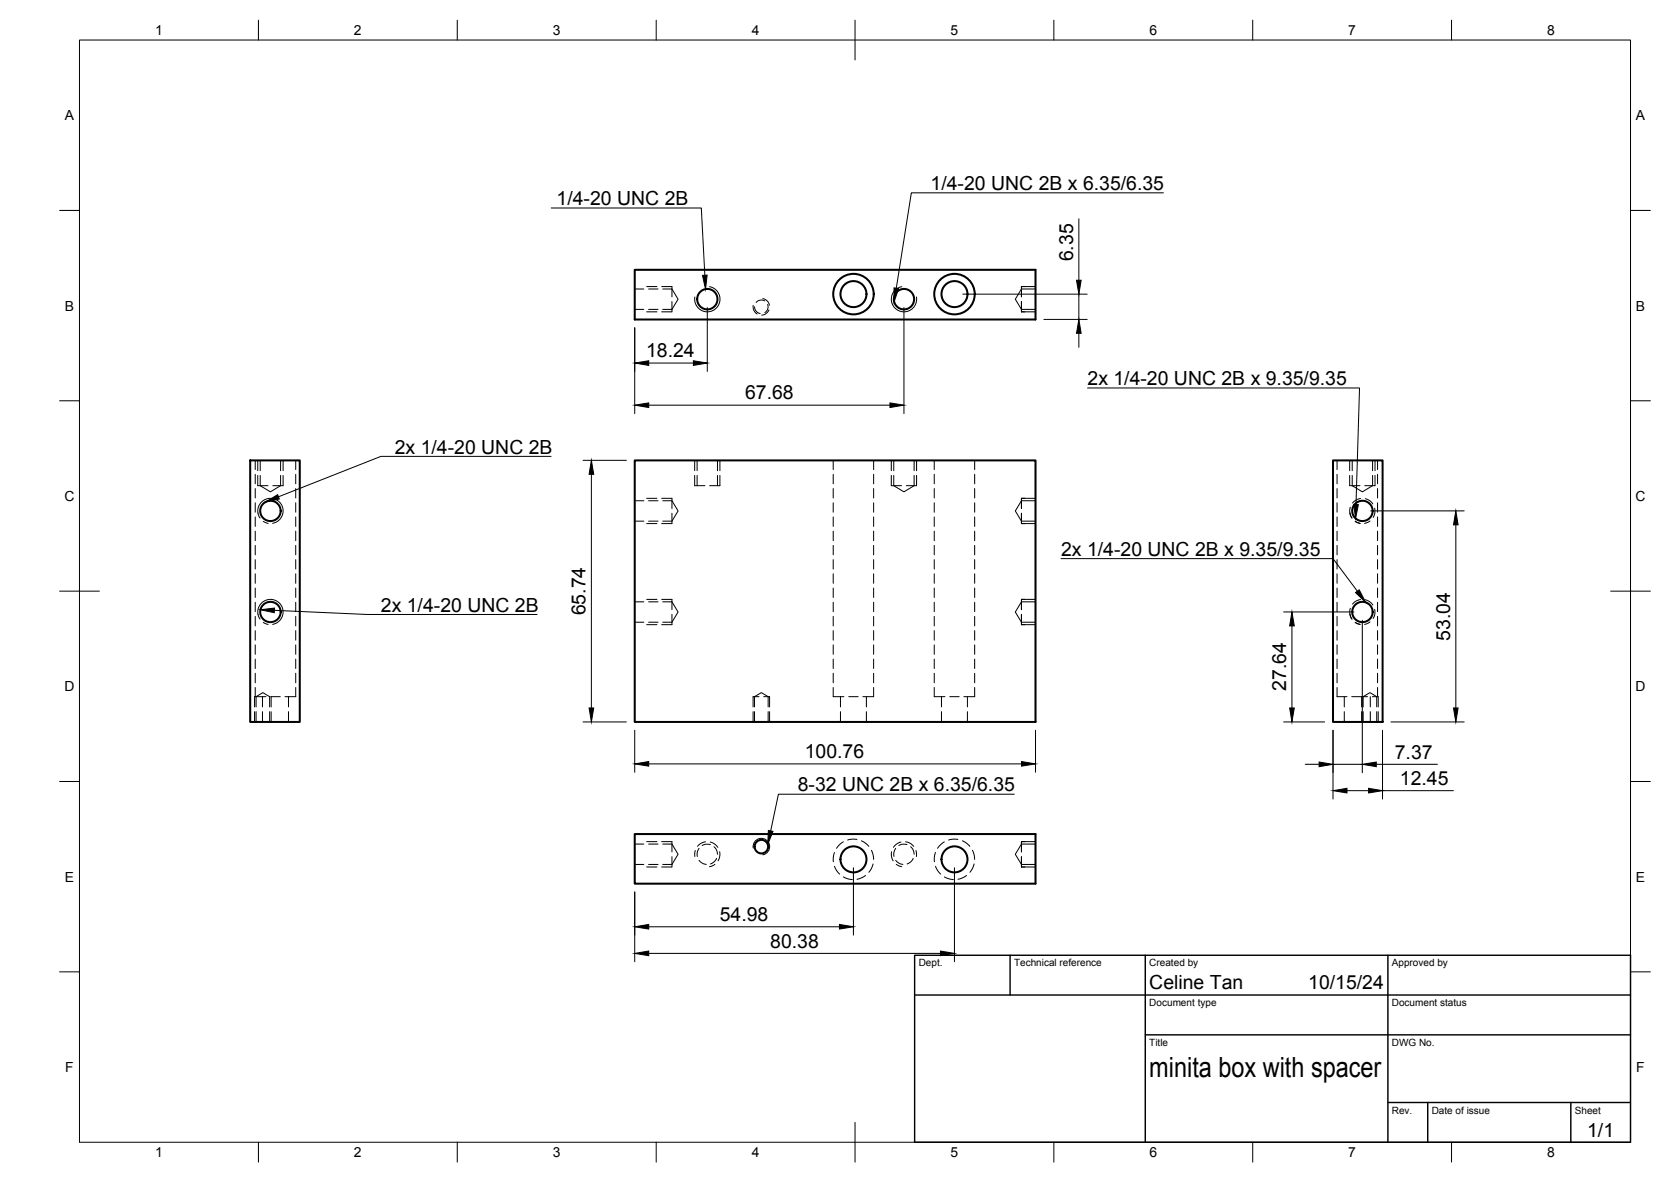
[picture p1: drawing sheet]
<svg xmlns="http://www.w3.org/2000/svg" width="420mm" height="297mm" viewBox="0 0 420 297" stroke-linecap="round" stroke-linejoin="round" font-family="sans-serif">
<!-- layer: Visible -->
<g fill="none" stroke="#000" stroke-width=".51">
<path d="M159.6 67.8h100.8v12.5h-100.8zM62.9 115.7h12.5v65.7h-12.5zM159.6 115.7h100.8v65.7h-100.8zM335.2 115.7h12.4v65.7h-12.4zM159.6 209.6h100.8v12.5h-100.8z"/>
<circle cx="177.9" cy="75.2" r="2.56"/>
<circle cx="214.6" cy="73.9" r="5.1"/>
<circle cx="214.6" cy="73.9" r="3.3"/>
<circle cx="227.3" cy="75.2" r="2.56"/>
<circle cx="240" cy="73.9" r="5.1"/>
<circle cx="240" cy="73.9" r="3.3"/>
<circle cx="68" cy="128.4" r="2.56"/>
<circle cx="342.6" cy="128.4" r="2.56"/>
<circle cx="68" cy="153.8" r="2.56"/>
<circle cx="342.6" cy="153.8" r="2.56"/>
<circle cx="191.4" cy="212.8" r="1.7"/>
<circle cx="214.6" cy="216" r="3.3"/>
<circle cx="240" cy="216" r="3.3"/>
</g>
<!-- layer: Hidden -->
<g fill="none" stroke="#000" stroke-width=".25">
<path d="M159.6 72.6h2.3M159.6 77.8h2.3M163.1 72.6h2.4M163.1 77.8h2.4M166.6 72.6h2.4l1.5 2.6-1.5 2.6h-2.4M169 72v2.6M169 75.8v2.6M189.7 77.1a1.75 1.75 0 0 0 1.4 1.7M192.3 75.6a1.71 1.71 0 0 0-2.2 .4M193 76.5a1.72 1.72 0 0 1-.7 2.1M256.8 72v2.6M256.8 75.8v2.6"/>
<path d="M260.4 72.6h-3.6l-1.5 2.6 1.5 2.6h3.6M64.2 115.7v2.3M64.2 119.2v2.4M65.4 119.5v2.6l2.6 1.5 2.5-1.5v-2.6M65.4 115.7v2.6M70.5 115.7v2.6M74.4 115.7v2.3M74.4 119.2v2.4M175.3 115.7v2.6M175.3 119.5v2.6M180.4 115.7v2.6M180.4 119.5v2.6"/>
<path d="M209.5 115.7v2.3M209.5 119.2v2.4M219.7 115.7v2.3M219.7 119.2v2.4M224.7 119.5v2.6l2.6 1.5 2.5-1.5v-2.6M224.7 115.7v2.6M229.8 115.7v2.6M234.9 115.7v2.3M234.9 119.2v2.4M245.1 115.7v2.3M245.1 119.2v2.4M336.2 115.7v2.3"/>
<path d="M336.2 119.2v2.4M340 119.5v2.6l2.6 1.5 2.5-1.5v-2.6M340 115.7v2.6M345.1 115.7v2.6M346.4 115.7v2.3M346.4 119.2v2.4M64.2 122.8v2.3M64.2 126.4v2.3M64.2 129.9v2.4M64.2 133.5v2.4M64.2 137.1v2.3M64.8 122.1h2.6"/>
<path d="M68.6 122.1h2.6M74.4 122.8v2.3M74.4 126.4v2.3M74.4 129.9v2.4M74.4 133.5v2.4M74.4 137.1v2.3M159.6 125.8h2.3M159.6 131h2.3M163.1 125.8h2.4M163.1 131h2.4M166.6 125.8h2.4l1.5 2.6-1.5 2.6h-2.4M169 125.2v2.6"/>
<path d="M169 129v2.6M174.7 122.1h2.5M178.4 122.1h2.6M209.5 122.8v2.3M209.5 126.4v2.3M209.5 129.9v2.4M209.5 133.5v2.4M209.5 137.1v2.3M219.7 122.8v2.3M219.7 126.4v2.3M219.7 129.9v2.4M219.7 133.5v2.4"/>
<path d="M219.7 137.1v2.3M224.1 122.1h2.6M227.9 122.1h2.6M234.9 122.8v2.3M234.9 126.4v2.3M234.9 129.9v2.4M234.9 133.5v2.4M234.9 137.1v2.3M245.1 122.8v2.3M245.1 126.4v2.3M245.1 129.9v2.4M245.1 133.5v2.4"/>
<path d="M245.1 137.1v2.3M256.8 125.2v2.6M256.8 129v2.6M260.4 125.8h-3.6l-1.5 2.6 1.5 2.6h3.6M336.2 122.8v2.3M336.2 126.4v2.3M336.2 129.9v2.4M336.2 133.5v2.4M336.2 137.1v2.3M339.4 122.1h2.5M343.2 122.1h2.5M346.4 122.8v2.3"/>
<path d="M346.4 126.4v2.3M346.4 129.9v2.4M346.4 133.5v2.4M346.4 137.1v2.3M64.2 140.6v2.4M64.2 144.2v2.4M64.2 147.8v2.3M64.2 151.3v2.4M64.2 154.9v2.4M64.2 158.5v2.4M74.4 140.6v2.4M74.4 144.2v2.4"/>
<path d="M74.4 147.8v2.3M74.4 151.3v2.4M74.4 154.9v2.4M74.4 158.5v2.4M159.6 151.2h2.3M159.6 156.4h2.3M163.1 151.2h2.4M163.1 156.4h2.4M166.6 151.2h2.4l1.5 2.6-1.5 2.6h-2.4M169 150.6v2.6M169 154.4v2.6M209.5 140.6v2.4"/>
<path d="M209.5 144.2v2.4M209.5 147.8v2.3M209.5 151.3v2.4M209.5 154.9v2.4M209.5 158.5v2.4M219.7 140.6v2.4M219.7 144.2v2.4M219.7 147.8v2.3M219.7 151.3v2.4M219.7 154.9v2.4M219.7 158.5v2.4M234.9 140.6v2.4"/>
<path d="M234.9 144.2v2.4M234.9 147.8v2.3M234.9 151.3v2.4M234.9 154.9v2.4M234.9 158.5v2.4M245.1 140.6v2.4M245.1 144.2v2.4M245.1 147.8v2.3M245.1 151.3v2.4M245.1 154.9v2.4M245.1 158.5v2.4M256.8 150.6v2.6"/>
<path d="M256.8 154.4v2.6M260.4 151.2h-3.6l-1.5 2.6 1.5 2.6h3.6M336.2 140.6v2.4M336.2 144.2v2.4M336.2 147.8v2.3M336.2 151.3v2.4M336.2 154.9v2.4M336.2 158.5v2.4M346.4 140.6v2.4M346.4 144.2v2.4M346.4 147.8v2.3M346.4 151.3v2.4"/>
<path d="M346.4 154.9v2.4M346.4 158.5v2.4M64 175.1h.2M64.2 175.1h2.7M64.2 162.1v2.3M64.2 165.6v2.4M64.2 169.2v2.4M64.2 172.8v2.3M64.4 177.7v-2.6l1.7-1 1.7 1v2.6M64.4 178.8v2.6M66 175.1v2.6M66 178.8v2.6"/>
<path d="M67.8 178.8v2.6M68.1 175.1h2.4M72.5 175.1v2.6M72.5 178.8v2.6M74.4 172.8v2.3h-2.8M74.4 162.1v2.3M74.4 165.6v2.4M74.4 169.2v2.4M189.4 175.1h1.4M189.7 177.7v-2.6l1.7-1 1.7 1v2.6M189.7 178.8v2.6M192 175.1h1.5"/>
<path d="M193.1 178.8v2.6M209.5 172.8v2.3h2.7M209.5 162.1v2.3M209.5 165.6v2.4M209.5 169.2v2.4M211.3 175.1v2.6M211.3 178.8v2.6M213.4 175.1h2.4M217.8 175.1v2.6M217.8 178.8v2.6M219.7 172.8v2.3h-2.7M219.7 162.1v2.3"/>
<path d="M219.7 165.6v2.4M219.7 169.2v2.4M234.9 172.8v2.3h2.7M234.9 162.1v2.3M234.9 165.6v2.4M234.9 169.2v2.4M236.7 175.1v2.6M236.7 178.8v2.6M238.8 175.1h2.4M243.2 175.1v2.6M243.2 178.8v2.6M245.1 172.8v2.3h-2.7"/>
<path d="M245.1 162.1v2.3M245.1 165.6v2.4M245.1 169.2v2.4M336.2 172.8v2.3h2.5M336.2 162.1v2.3M336.2 165.6v2.4M336.2 169.2v2.4M338 175.1v2.6M338 178.8v2.6M339.9 175.1h4M342.8 177.7v-2.6l1.7-1 1.7 1v2.6M342.8 178.8v2.6"/>
<path d="M344.6 175.1v2.6M344.6 178.8v2.6M345.1 175.1h1.4M346.2 178.8v2.6M346.4 162.1v2.3M346.4 165.6v2.4M346.4 169.2v2.4M346.4 172.8v2.3M159.6 212.1h2.3M159.6 217.2h2.3M163.1 212.1h2.4M163.1 217.2h2.4"/>
<path d="M166.6 212.1h2.4l1.5 2.6-1.5 2.5h-2.4M169 211.5v2.6M169 215.3v2.6M175.8 213.2l-.4 .8-.1 1.2M175.8 216.2l1 .9 .8 .1M178.6 212.2h-1.3l-.7 .3M179.5 212.8l.5 .6 .4 1.3M180.2 215.7l-.8 1-.8 .4M209.8 214.2l-.3 1.4v1M209.8 217.7l.5 1 .8 1M212 211.6l-.8 .6-.9 1M215.5 211l-1.4-.1-1 .2"/>
<path d="M216.6 211.3l1.1 .7 .8 .7M219.1 213.7l.4 1 .2 1.3M219.5 217.1l-.5 1.3-.5 .8M225.2 213.2l-.4 .8v1.2M225.2 216.2l1.1 .9 .7 .1M228.1 212.2h-1.4l-.7 .3M229 212.8l.5 .6 .3 1.3M229.6 215.7l-.7 1-.8 .4M235.2 214.2l-.3 1.4v1M235.2 217.7l.5 1 .8 1M237.4 211.6l-.8 .6-.9 1M240.9 211l-1.4-.1-1 .2"/>
<path d="M242 211.3l1.2 .7 .7 .7M244.5 213.7l.4 1 .2 1.3M244.9 217.1l-.5 1.3-.5 .8M256.8 211.5v2.6M256.8 215.3v2.6M260.4 212.1h-3.6l-1.5 2.6 1.5 2.5h3.6M212.1 220.4l1.3 .5 .9 .1M217.6 220l-1 .6-1.1 .4M237.5 220.4l1.4 .5 .8 .1M243 220l-1 .6-1.1 .4"/>
</g>
<!-- layer: Hidden Narrow -->
<g fill="none" stroke="#000" stroke-width=".25">
<path d="M162.6 72h2.6M162.6 78.4h2.6M166.4 72h2.6M166.4 78.4h2.6M189.4 76.7l.1 1.2 .9 1M191.8 75l1.1 .6 .6 1.1M193.4 77.9l-.8 .9-1.1 .4M256.8 72h3.6M256.8 78.4h3.6M64.8 115.7v2.6M64.8 119.5v2.6M71.2 115.7v2.6"/>
<path d="M71.2 119.5v2.6M174.7 115.7v2.6M174.7 119.5v2.6M181 115.7v2.6M181 119.5v2.6M224.1 115.7v2.6M224.1 119.5v2.6M230.5 115.7v2.6M230.5 119.5v2.6M339.4 115.7v2.6M339.4 119.5v2.6M345.7 115.7v2.6"/>
<path d="M345.7 119.5v2.6M64.9 129l.5 1.2M66.2 131l1.2 .5M162.6 125.2h2.6M162.6 131.6h2.6M166.4 125.2h2.6M166.4 131.6h2.6M256.8 125.2h3.6M256.8 131.6h3.6M339.5 127.5l-.1 1.5 .5 1.2M340.8 131l1.2 .5M342.1 125.3l-.9 .2-1.1 .9"/>
<path d="M343.3 125.3l.8 .4 1.1 .9M344.5 130.9l-1.4 .6M345.7 127.7v1l-.4 1.3M64.9 154.4l.5 1.2M66.2 156.4l1.2 .5M162.6 150.6h2.6M162.6 157h2.6M166.4 150.6h2.6M166.4 157h2.6M256.8 150.6h3.6M256.8 157h3.6M339.5 152.9l-.1 1.5 .5 1.2"/>
<path d="M340.8 156.4l1.2 .5M342.1 150.7l-.9 .2-1.1 .9M343.3 150.7l1.3 .6 .6 .7M344.5 156.3l-1.4 .6M345.7 153.1v1l-.4 1.3M64 175.1v2.6M64 178.8v2.6M68.2 175.1v2.6M68.2 178.8v2.6M189.4 175.1v2.6M189.4 178.8v2.6M193.5 175.1v2.6"/>
<path d="M193.5 178.8v2.6M342.4 175.1v2.6M342.4 178.8v2.6M346.5 175.1v2.6M346.5 178.8v2.6M162.6 211.5h2.6M162.6 217.9h2.6M166.4 211.5h2.6M166.4 217.9h2.6M174.8 213.7l-.1 1.6M177.4 211.5l-.9 .3-1.1 .9M178.6 211.6l1.3 .6 .6 .7"/>
<path d="M179.8 217.2l-1.4 .6M181 214l-.1 1.5-.3 .8M224.2 214v1.5l.4 .8M225.4 217.2l1.3 .6M226.5 211.6l-.8 .3-1.1 1M227.7 211.5l1 .3 1 .9M230.3 213.7l.1 1.6M256.8 211.5h3.6M256.8 217.9h3.6"/>
</g>
<!-- layer: Visible Narrow -->
<path d="M178.4 72a3.2 3.2 0 0 1 2.6 3.7 3.2 3.2 0 0 1-3.7 2.6 3.2 3.2 0 0 1-2.6-3.7M226.7 72a3.2 3.2 0 0 0-2.5 3.7 3.2 3.2 0 0 0 3.7 2.6 3.2 3.2 0 0 0 2.5-3.7M64.9 128.9a3.2 3.2 0 0 1 2.5-3.6 3.2 3.2 0 0 1 3.7 2.5 3.2 3.2 0 0 1-2.6 3.7M64.9 154.3a3.2 3.2 0 0 1 2.5-3.6 3.2 3.2 0 0 1 3.7 2.5 3.2 3.2 0 0 1-2.6 3.7M189.4 213.1a2.08 2.08 0 0 1 1.7-2.4 2.08 2.08 0 0 1 2.4 1.7 2.08 2.08 0 0 1-1.7 2.4" fill="none" stroke="#000" stroke-width=".25"/>
<!-- layer: BORDER -->
<g fill="none" stroke="#000" stroke-width=".25">
<path d="M20 10.1h390v276.9h-390zM65 5.1v5M115 5.1v5M165 5.1v5M215 5.1v10M265 5.1v5M315 5.1v5M365 5.1v5M15 52.9h5M410 52.9h5M15 100.7h5M410 100.7h5"/>
<path d="M15 148.6h10M405 148.6h10M15 196.4h5M410 196.4h5M15 244.2h5M410 244.2h5M65 287v5M115 287v5M165 287v5M215 282.1v9.9M265 287v5M315 287v5"/>
<path d="M365 287v5"/>
</g>
<!-- layer: TITLEBLOCK -->
<path d="M230 240.1h180v46.9h-180zM230 250h180M254 240.1v9.9M288 240.1v46.9M349 240.1v46.9M288 260.1h122M349 277.1h61M359 277.1v9.9M395 277.1v9.9" fill="none" stroke="#000" stroke-width=".36"/>
<!-- layer: FD_Dimensions -->
<g fill="none" stroke="#000" stroke-width=".25">
<path d="M271.3 55v15.4M177.8 77.3v16M227.3 77.3v26.6M242.1 73.9h31.3M271.3 73.9v6.4M159.6 82.4v21.5M163.1 91.2h11.2M262.5 80.3h10.9M271.3 83.8v3.5M146.6 115.7h10.9M148.7 119.2v58.7M163.1 101.8h60.7"/>
<path d="M344.7 128.4h23.5M366.1 131.9v46M322.7 153.8h17.7M324.8 157.3v20.6M342.5 155.9v38.3M146.6 181.4h10.9M159.6 183.5v10.6M163.1 192h93.8M260.4 183.5v10.6M322.7 181.4h10.4M328.2 192.1h3.5M335.2 183.5v17.3"/>
<path d="M335.2 192.1h7.3M338.7 198.7h5.4M346.1 192.1h15.3M347.6 183.5v17.3M347.6 198.7h17.8M349.7 181.4h18.5M214.6 218.1v16.9M240 218.1v23.6M159.6 224.2v17.5M163.1 239.6h73.4M163.1 232.9h48"/>
</g>
<g fill="#000" stroke="#000" stroke-width=".25">
<path d="M270.7 70.4h1.1l-.5 3.5zM159.6 91.2l3.5-.5v1.1zM174.3 90.7l3.5 .5-3.5 .6zM271.3 80.3l.5 3.5h-1.1zM148.7 115.7l.6 3.5h-1.2zM159.6 101.8l3.5-.6v1.2zM223.8 101.2l3.5 .6-3.5 .6zM366.1 128.4l.5 3.5h-1.1zM324.8 153.8l.6 3.5h-1.1zM148.1 177.9h1.2l-.6 3.5zM324.3 177.9h1.1l-.6 3.5zM365.5 177.9h1.1l-.5 3.5z"/>
<path d="M159.6 192l3.5-.6v1.1zM256.9 191.4l3.5 .6-3.5 .5zM331.7 191.5l3.5 .6-3.5 .6zM335.2 198.7l3.5-.6v1.2zM344.1 198.1l3.5 .6-3.5 .6zM342.5 192.1l3.6-.6v1.2zM159.6 239.6l3.5-.6v1.2zM159.6 232.9l3.5-.6v1.2zM211.1 232.3l3.5 .6-3.5 .6zM236.5 239l3.5 .6-3.5 .6z"/>
</g>
<!-- layer: Hole Notes -->
<path d="M176.6 69.2l1.2-.1-.4 3.6zM224.8 72.3l1.1 .2-1.1 3.4zM66.8 126.1l3-1.8 .4 1.1zM340.4 126.8h1.1l-.7 3.5zM65.5 153.2l3.5-.4v1.2zM340.8 148.9l1-.7 1.6 3.2zM193.2 208.7l1.2 .2-1.4 3.3z" fill="#000" stroke="#000" stroke-width=".25"/>
<path d="M138.6 52.3h37.7l.9 16.9M292.5 48.5h-63.3l-3.8 23.9M273.5 97.5h68.3l-.8 29.3M138.6 114.7h-42.8l-25.8 10.1M69 153.4l23.3 1h42.7M266.8 140.4h68.4l6.1 8.2M255 199.6h-59.3l-1.9 9.2" fill="none" stroke="#000" stroke-width=".25"/>
<text font-size="7" x="289" y="270.6">minita box with spacer</text>
<g font-size="4.9">
<text x="234" y="47.8">1/4-20 UNC 2B x 6.35/6.35</text>
<text x="140" y="51.6">1/4-20 UNC 2B</text>
<text x="269.8" y="65.7" transform="rotate(-90 269.8 65.7)">6.35</text>
<text x="162.5" y="89.8">18.24</text>
<text x="187.3" y="100.4">67.68</text>
<text x="273.5" y="96.8">2x 1/4-20 UNC 2B x 9.35/9.35</text>
<text x="99.3" y="114">2x 1/4-20 UNC 2B</text>
<text x="266.8" y="139.7">2x 1/4-20 UNC 2B x 9.35/9.35</text>
<text x="95.8" y="153.7">2x 1/4-20 UNC 2B</text>
<text x="147.2" y="154.7" transform="rotate(-90 147.2 154.7)">65.74</text>
<text x="364.6" y="161" transform="rotate(-90 364.6 161)">53.04</text>
<text x="323.4" y="173.7" transform="rotate(-90 323.4 173.7)">27.64</text>
<text x="202.4" y="190.5">100.76</text>
<text x="350.7" y="190.6">7.37</text>
<text x="352" y="197.2">12.45</text>
<text x="200.6" y="198.9">8-32 UNC 2B x 6.35/6.35</text>
<text x="181" y="231.4">54.98</text>
<text x="193.7" y="238.1">80.38</text>
<text x="289" y="248.5">Celine Tan</text>
<text x="329" y="248.5">10/15/24</text>
<text x="399.1" y="285.7">1/1</text>
</g>
<g font-size="3.5">
<text x="39" y="8.8">1</text>
<text x="89" y="8.8">2</text>
<text x="139" y="8.8">3</text>
<text x="189" y="8.8">4</text>
<text x="239" y="8.8">5</text>
<text x="289" y="8.8">6</text>
<text x="339" y="8.8">7</text>
<text x="389" y="8.8">8</text>
<text x="16.3" y="30.2">A</text>
<text x="411.3" y="30.2">A</text>
<text x="16.3" y="78">B</text>
<text x="411.3" y="78">B</text>
<text x="16.2" y="125.9">C</text>
<text x="411.2" y="125.9">C</text>
<text x="16.2" y="173.7">D</text>
<text x="411.2" y="173.7">D</text>
<text x="16.3" y="221.6">E</text>
<text x="411.3" y="221.6">E</text>
<text x="16.4" y="269.4">F</text>
<text x="411.4" y="269.4">F</text>
<text x="39" y="290.8">1</text>
<text x="89" y="290.8">2</text>
<text x="139" y="290.8">3</text>
<text x="189" y="290.8">4</text>
<text x="239" y="290.8">5</text>
<text x="289" y="290.8">6</text>
<text x="339" y="290.8">7</text>
<text x="389" y="290.8">8</text>
</g>
<g font-size="2.5">
<text x="231" y="242.9">Dept.</text>
<text x="255" y="242.9">Technical reference</text>
<text x="289" y="242.9">Created by</text>
<text x="350" y="242.9">Approved by</text>
<text x="289" y="252.8">Document type</text>
<text x="350" y="252.8">Document status</text>
<text x="289" y="262.9">Title</text>
<text x="350" y="262.9">DWG No.</text>
<text x="350" y="279.9">Rev.</text>
<text x="360" y="279.9">Date of issue</text>
<text x="396" y="279.9">Sheet</text>
</g>
</svg>
